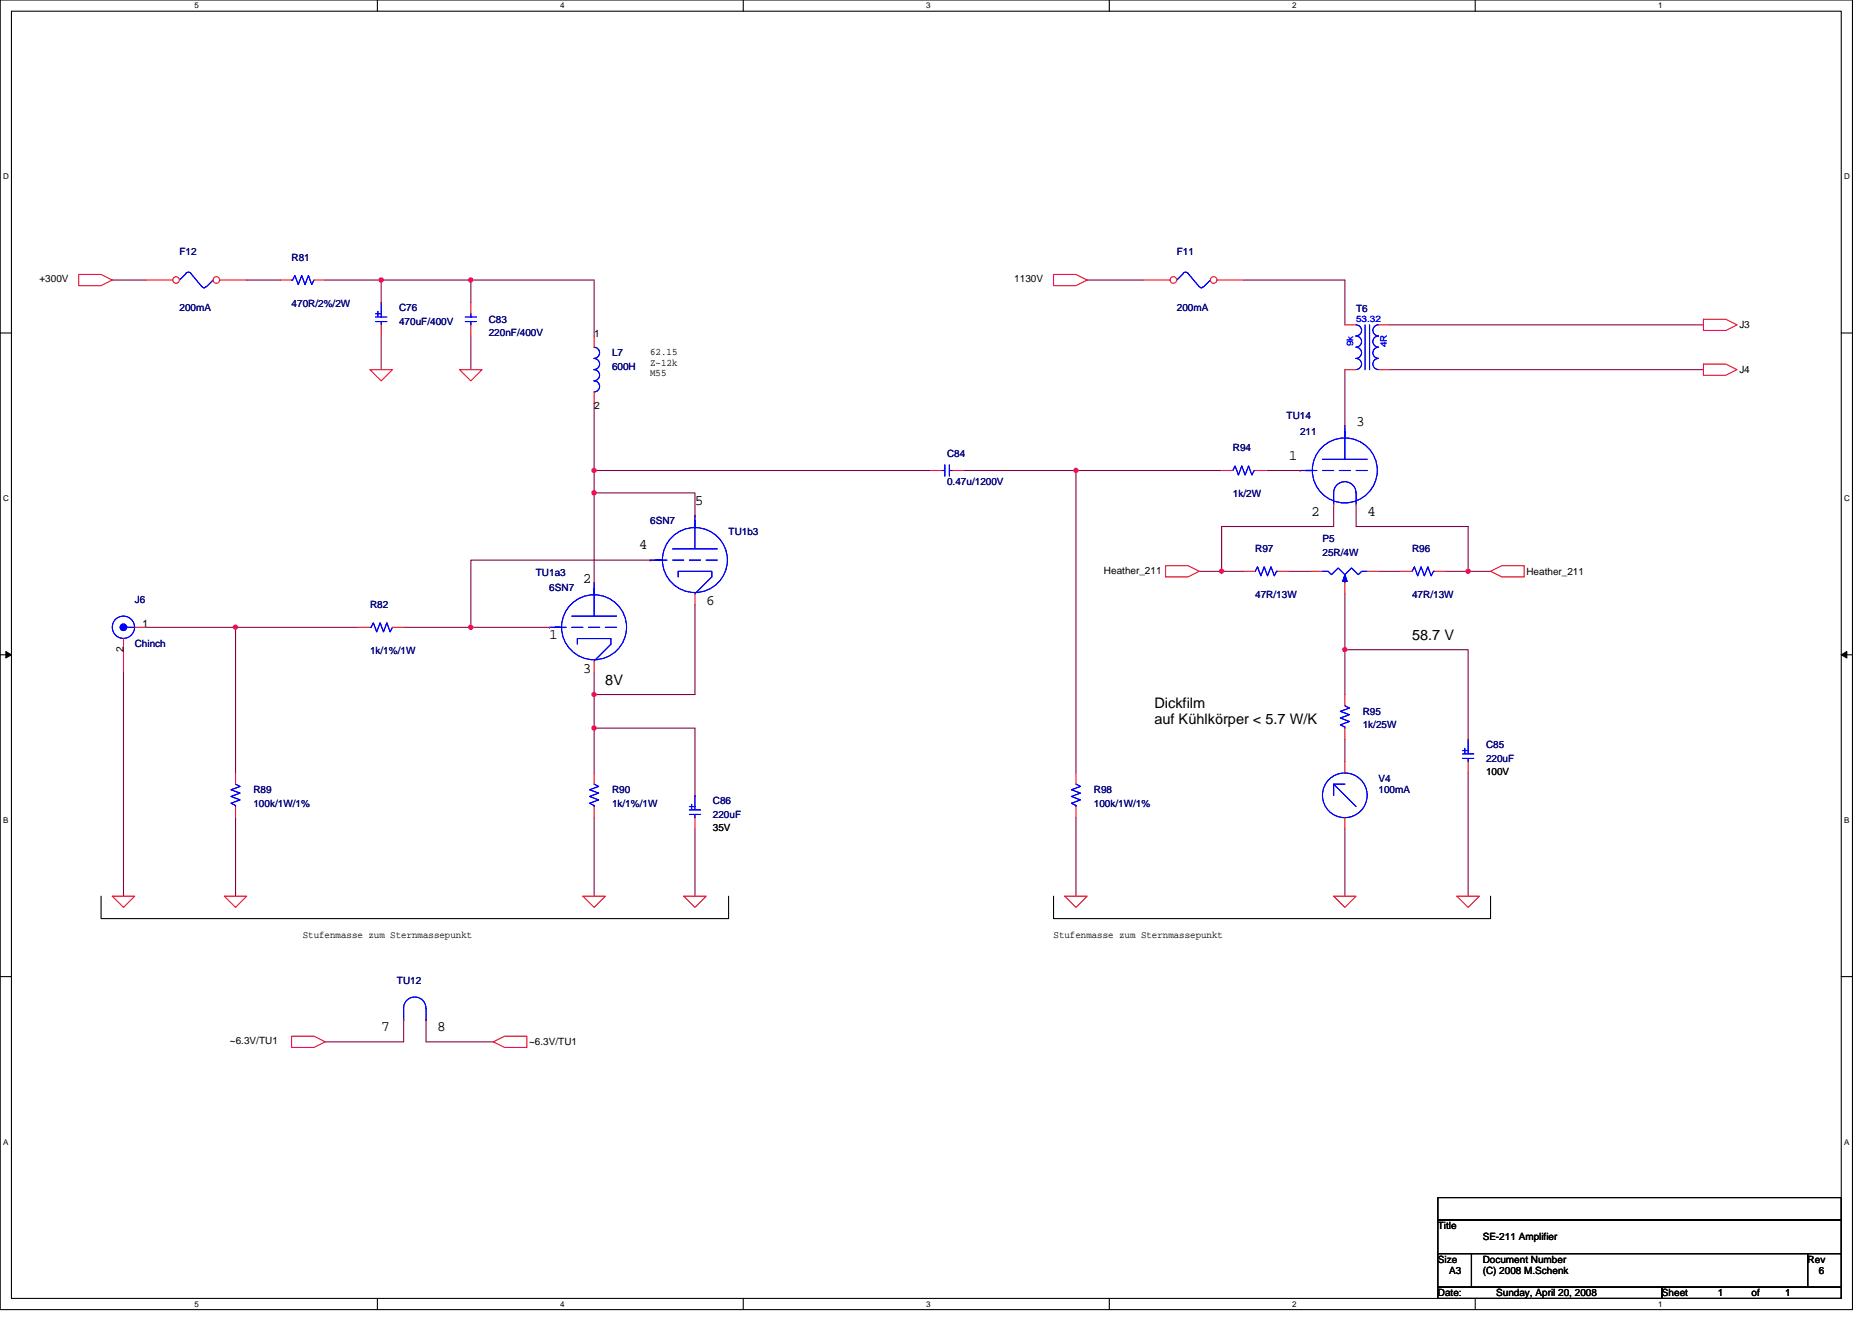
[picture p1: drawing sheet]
<svg xmlns="http://www.w3.org/2000/svg" width="297mm" height="210mm" viewBox="0 0 297 210" stroke-linecap="round" stroke-linejoin="round" font-family="sans-serif">
<path d="M0 0h293.9v207.9h-293.9zM1.8 1.8h290.4v204.3h-290.4z" fill="none" stroke="#000" stroke-width=".17"/>
<g fill="#fff">
<path d="M30.8 .2h.7v1.4h-.7z"/>
<path d="M30.8 206.3h.7v1.4h-.7z"/>
</g>
<path d="M59.9 0v1.8M59.9 206.1v1.8" fill="none" stroke="#000" stroke-width=".17"/>
<g fill="#fff">
<path d="M88.9 .2h.7v1.4h-.7z"/>
<path d="M88.9 206.3h.7v1.4h-.7z"/>
</g>
<path d="M117.9 0v1.8M117.9 206.1v1.8" fill="none" stroke="#000" stroke-width=".17"/>
<g fill="#fff">
<path d="M147 .2h.7v1.4h-.7z"/>
<path d="M147 206.3h.7v1.4h-.7z"/>
</g>
<path d="M176 0v1.8M176 206.1v1.8" fill="none" stroke="#000" stroke-width=".17"/>
<g fill="#fff">
<path d="M205 .2h.7v1.4h-.7z"/>
<path d="M205 206.3h.7v1.4h-.7z"/>
</g>
<path d="M234.1 0v1.8M234.1 206.1v1.8" fill="none" stroke="#000" stroke-width=".17"/>
<g fill="#fff">
<path d="M263.1 .2h.7v1.4h-.7z"/>
<path d="M263.1 206.3h.7v1.4h-.7z"/>
<path d="M.5 27.3h.9v1.4h-.9z"/>
<path d="M292.6 27.3h.9v1.4h-.9z"/>
<path d="M.5 78.4h.9v1.4h-.9z"/>
<path d="M292.6 78.4h.9v1.4h-.9z"/>
</g>
<path d="M0 52.9h1.8M292.2 52.9h1.7" fill="none" stroke="#000" stroke-width=".17"/>
<g fill="#fff">
<path d="M.5 129.5h.8v1.4h-.8z"/>
<path d="M292.6 129.5h.9v1.4h-.9z"/>
</g>
<path d="M0 103.9h1.8M292.2 103.9h1.7" fill="none" stroke="#000" stroke-width=".17"/>
<path d="M.9 103.4l.9 .5-.9 .5zM292.2 103.9l.8-.5v1z" fill="#000" stroke="#000" stroke-width=".16"/>
<g fill="#fff">
<path d="M.5 180.5h.8v1.4h-.8z"/>
<path d="M292.6 180.5h.9v1.4h-.9z"/>
</g>
<path d="M0 155h1.8M16 142.2v3.6h99.6v-3.6M167.2 142.2v3.6h69.3v-3.6M292.2 155h1.7M228.2 190.1h64v3.5h-64zM228.2 193.6h64v5.4h-64zM228.2 199h5.3v5.3h-5.3zM233.5 199h53.3v5.3h-53.3zM286.8 199h5.4v5.3h-5.4zM228.2 204.3h35.5v1.8h-35.5zM263.7 204.3h28.5v1.8h-28.5z" fill="none" stroke="#000" stroke-width=".17"/>
<g fill="none" stroke="#800040" stroke-width=".17">
<path d="M17.8 44.5h5.4M39.2 44.5h5.3M51.6 44.5h8.9v3.5M60.5 53.3v5.4M60.5 44.5h14.2v3.5M74.7 53.3v5.4M74.7 44.4h19.6v8.9M172.5 44.5h8.9M197.4 44.5h16v7.1M213.4 58.7v8.9M220.5 51.6h49.8M220.5 58.7h49.8"/>
<path d="M94.3 74.7v3.5M94.3 78.2v14.3M94.3 64v10.7M94.3 78.2h16v3.6M94.3 74.7h53.3M152.9 74.7h17.8M170.7 74.7h23.1M170.7 74.7v48M201 74.7h5.3M23.2 99.6h14.2M37.4 99.6v23.1M37.4 99.6h19.5"/>
<path d="M64 99.6h10.7M103.2 88.9h-28.5v10.7h12.5M110.3 96v14.2h-16M190.3 90.7h3.5M193.8 90.7h3.6M204.5 90.7h3.6M211.6 80v3.6h-17.8v7.1M213.4 94.2v8.9M215.2 80v3.6h17.8v7.1M218.7 90.7h3.6M229.4 90.7h3.6M233 90.7h3.5"/>
<path d="M19.6 106.7v35.5M94.3 110.2v5.4M94.3 106.7v3.5M94.3 115.6h16v10.6M94.3 115.6v7.1M213.4 103.1v7.1M213.4 117.3v3.6M213.4 103.1h19.6v14.2M37.4 129.8v12.4M94.3 129.8v12.4M110.3 131.6v10.6M170.7 129.8v12.4"/>
<path d="M213.4 131.6v10.6M233 122.7v19.5M64 161.8v3.6h-12.4M67.6 161.8v3.6h10.7"/>
</g>
<g fill="#f0f" stroke="#f0f" stroke-width=".17">
<circle cx="94.3" cy="78.2" r=".35"/>
<circle cx="94.3" cy="115.6" r=".35"/>
<circle cx="94.3" cy="110.2" r=".35"/>
<circle cx="232.9" cy="90.7" r=".35"/>
<circle cx="213.4" cy="103.1" r=".35"/>
<circle cx="170.7" cy="74.7" r=".35"/>
<circle cx="94.3" cy="74.7" r=".35"/>
<circle cx="193.8" cy="90.7" r=".35"/>
<circle cx="74.7" cy="99.6" r=".35"/>
<circle cx="37.4" cy="99.6" r=".35"/>
<circle cx="74.7" cy="44.4" r=".35"/>
<circle cx="60.5" cy="44.4" r=".35"/>
</g>
<g fill="none" stroke="#f00" stroke-width=".17">
<path d="M12.5 43.6h3.5l1.8 .8-1.8 .9h-3.5zM44.5 44.4h1.8M49.8 44.4h1.8M58.7 58.7h3.6l-1.8 1.8zM72.9 58.7h3.6l-1.8 1.8zM74.7 48v1.8M74.7 51.6v1.7M167.2 43.6h3.5l1.8 .8-1.8 .9h-3.5zM270.3 50.7h3.6l1.7 .9-1.7 .9h-3.6zM270.3 57.8h3.6l1.7 .9-1.7 .9h-3.6zM206.3 74.7h.1M213.4 67.6h.1"/>
<path d="M21.4 99.6h1.8M56.9 99.6h1.8M62.3 99.6h1.7M87.2 99.6h.1M94.3 92.5h.1M103.2 88.9h.1M110.3 81.8h.1M110.3 94.2v1.8M185 89.8h3.5l1.8 .9-1.8 .9h-3.5zM211.6 80h.1M215.2 80h.1M236.5 90.7l1.8-.9h3.5v1.8h-3.5z"/>
<path d="M19.6 101.3v5.4M94.3 104.9v1.8M233 117.3h.1M170.7 122.7v1.8M170.7 128v1.8M233 120.9v1.8M17.8 142.2h3.6l-1.8 1.8zM35.6 142.2h3.6l-1.8 1.8zM92.5 142.2h3.6l-1.8 1.8zM108.5 142.2h3.6l-1.8 1.8zM168.9 142.2h3.6l-1.8 1.8zM211.6 142.2h3.6l-1.8 1.8z"/>
<path d="M231.2 142.2h3.5l-1.7 1.8zM46.3 164.5h3.5l1.8 .9-1.8 .8h-3.5zM64 161.8h.1M67.6 161.8h.1M78.3 165.4l1.7-.9h3.6v1.7h-3.6z"/>
</g>
<g fill="none" stroke="#00f" stroke-width=".17">
<path d="M29.5 43.4l-1 1M30.3 43.3a.56 .56 0 0 0-.8 0M30.3 43.4l1.7 2.1M32.1 45.5l.3 .2 .3-.2M33.8 44.4l-1 1.1M46.3 44.4h.1l.4-.7 .5 1.5 .6-1.5 .5 1.5 .5-1.5 .6 1.5 .3-.8M73.8 51h1.8M73.8 50.3h1.8M74.7 49.8v.5M74.7 51v.6M206.3 74.7h1.8M207.2 74.7h.9"/>
<path d="M207.2 74.7h1.8M209.8 74.7h1.8M209.8 72.9h7.2M211.6 78.2v1.8zM211.6 78.2a1.77 1.77 0 0 1 1.8-1.7 1.77 1.77 0 0 1 1.8 1.7v1.8M212.5 74.7h1.8M213.4 68.5v4.4M213.4 67.6v1.7M215.2 74.7h1.8M20.1 99.6h1.3M58.7 99.6h.2l.3-.8 .6 1.5 .5-1.5 .6 1.5 .5-1.5 .5 1.5 .4-.7M87.2 99.6h1.7"/>
<path d="M88.1 99.6h.8M88.1 99.6h1.7M90.7 99.6h1.8M90.7 97.8h7.1M93.4 99.6h1.8M94.3 93.3v4.5M94.3 92.5v1.7M96.1 99.6h1.7M103.2 88.9h1.7M104.1 88.9h.8M104.1 88.9h1.7M106.7 88.9h1.8"/>
<path d="M106.7 87.1h7.1M107.6 91.6v-.9h5.3v.9l-2.6 2.6M109.4 88.9h1.8M110.3 82.7v4.4M110.3 81.8v1.8M112.1 88.9h1.7M91.6 102.2v-.9h5.3v.9l-2.6 2.7M232.1 119.1h.7M232.1 119.7h1.7M232.4 118.8v.7M233 117.3v2.4M170.7 124.5l.7 .3-1.4 .5 1.4 .6-1.4 .5 1.4 .6-1.4 .5 .7 .3v.2"/>
<path d="M232.1 120.4h1.7M233 120.4v.5M64 160a1.77 1.77 0 0 1 1.8-1.8 1.77 1.77 0 0 1 1.8 1.8M64 161.8h.1M64 160v1.8M67.6 161.8h.1M67.6 160v1.8"/>
<circle cx="213.4" cy="74.7" r="5.2"/>
<circle cx="19.6" cy="99.6" r="1.77"/>
<circle cx="94.3" cy="99.6" r="5.2"/>
<circle cx="110.3" cy="88.9" r="5.2"/>
</g>
<circle cx="19.6" cy="99.6" r=".52" fill="#00f" stroke="#00f" stroke-width=".17"/>
<circle cx="27.9" cy="44.4" r=".52" fill="#fff" stroke="#f00" stroke-width=".17"/>
<path d="M23.2 44.4h4.2" fill="none" stroke="#f00" stroke-width=".17"/>
<circle cx="34.3" cy="44.4" r=".52" fill="#fff" stroke="#f00" stroke-width=".17"/>
<path d="M34.9 44.4h4.3M60.5 48h.1M60.5 51.6v1.7M213.4 51.6h1.8M213.4 58.7h1.8M218.7 51.6h1.8M218.7 58.7h1.8" fill="none" stroke="#f00" stroke-width=".17"/>
<g fill="none" stroke="#00f" stroke-width=".17">
<path d="M59.6 49.8h.7M59.6 50.3h1.8M59.6 51h1.8M60 49.4v.7M60.5 51v.6M60.5 48v2.3M187.8 43.4l-1.1 1M188.5 43.4l1.8 2.1M188.5 43.3a.56 .56 0 0 0-.8 0M190.3 45.5l.3 .2 .3-.2M192.1 44.4l-1.1 1.1M215.2 51.6a.88 .88 0 0 1 .8 .8 .88 .88 0 0 1-.8 .9"/>
<path d="M215.2 53.3a.88 .88 0 0 1 .8 .9 .88 .88 0 0 1-.8 .9 .89 .89 0 0 1 .8 .9 .89 .89 0 0 1-.8 .9 .89 .89 0 0 1 .8 .9 .89 .89 0 0 1-.8 .9M216.6 51.6v7.1M217.3 51.6v7.1M218.7 51.6a.88 .88 0 0 0-.9 .8 .88 .88 0 0 0 .9 .9M218.7 53.3a.88 .88 0 0 0-.9 .9 .88 .88 0 0 0 .9 .9 .89 .89 0 0 0-.9 .9 .89 .89 0 0 0 .9 .9 .89 .89 0 0 0-.9 .9 .89 .89 0 0 0 .9 .9"/>
</g>
<circle cx="186.2" cy="44.4" r=".52" fill="#fff" stroke="#f00" stroke-width=".17"/>
<path d="M181.4 44.4h4.3" fill="none" stroke="#f00" stroke-width=".17"/>
<circle cx="192.6" cy="44.4" r=".52" fill="#fff" stroke="#f00" stroke-width=".17"/>
<g fill="none" stroke="#f00" stroke-width=".17">
<path d="M94.3 53.3v1.8M193.1 44.4h4.3M94.3 62.2v1.8M147.6 74.7h1.8M151.2 74.7h1.7M193.8 74.7h1.8M199.2 74.7h1.8M197.4 90.7h1.8M202.7 90.7h1.8M208.1 90.7h1.7M213.4 92.5v1.7M217 90.7h1.7"/>
<path d="M222.3 90.7h1.8M227.6 90.7h1.8M213.4 110.2v1.8M213.4 115.6v1.7M37.4 122.7v1.8M37.4 128v1.8M94.3 122.7v1.8M94.3 128v1.8M110.3 126.2h.1M110.3 129.8v1.8M213.4 120.9v1.8M213.4 129.8v1.8"/>
</g>
<g fill="none" stroke="#00f" stroke-width=".17">
<path d="M94.3 55.1a.89 .89 0 0 1 .8 .9 .89 .89 0 0 1-.8 .9 .88 .88 0 0 1 .8 .9 .88 .88 0 0 1-.8 .9 .89 .89 0 0 1 .8 .8 .89 .89 0 0 1-.8 .9M94.3 60.5a.88 .88 0 0 1 .8 .8 .88 .88 0 0 1-.8 .9M149.4 74.7h.5M149.9 73.8v1.8M150.6 73.8v1.8M150.6 74.7h.6M195.6 74.7l.4-.7 .5 1.4 .5-1.4 .6 1.4 .5-1.4 .5 1.4 .4-.7h.2M199.2 90.7l.3-.7 .6 1.4 .5-1.4 .5 1.4 .6-1.4 .5 1.4 .4-.7h.1M209.8 90.7h.9l.6 .5 1-1.1 1.1 1.1 1.1-1.1 1 1.1 .6-.5h.9M213.4 92.1v.4M224.1 90.7l.3-.7 .6 1.4 .5-1.4 .5 1.4 .6-1.4 .5 1.4 .4-.7h.1M213.4 112l.7 .4-1.4 .5 1.4 .5-1.4 .6 1.4 .5-1.4 .5 .7 .4v.2"/>
<path d="M37.4 124.5l.7 .3-1.4 .5 1.4 .6-1.4 .5 1.4 .6-1.4 .5 .7 .3v.2M94.3 124.5l.7 .3-1.4 .5 1.4 .6-1.4 .5 1.4 .6-1.4 .5 .7 .3v.2M109.4 128.5h1.8M109.4 129.3h1.8M109.4 128h.7M109.7 127.7v.7M110.3 129.3v.5M110.3 126.2v2.3M211.6 124.5l3.6 3.5M211.6 124.5v1.7M211.6 124.5h1.8"/>
<circle cx="213.4" cy="126.2" r="3.5"/>
</g>
<g fill="#00f" stroke="#00f" stroke-width=".17">
<path d="M213.4 91.2l.4 1.1h-.8z" fill-rule="evenodd"/>
<path d="M213.4 91.2l.4 1.1h-.8z" fill-rule="evenodd"/>
</g>
<g fill="#f0f" stroke="#f0f" stroke-width=".17">
<circle cx="94.3" cy="78.2" r=".35"/>
<circle cx="94.3" cy="115.6" r=".35"/>
<circle cx="94.3" cy="110.2" r=".35"/>
<circle cx="232.9" cy="90.7" r=".35"/>
<circle cx="213.4" cy="103.1" r=".35"/>
<circle cx="170.7" cy="74.7" r=".35"/>
<circle cx="94.3" cy="74.7" r=".35"/>
<circle cx="193.8" cy="90.7" r=".35"/>
<circle cx="74.7" cy="99.6" r=".35"/>
<circle cx="37.4" cy="99.6" r=".35"/>
<circle cx="74.7" cy="44.4" r=".35"/>
<circle cx="60.5" cy="44.4" r=".35"/>
</g>
<g font-size="2.3">
<text x="215.2" y="67.6">3</text>
<text x="204.5" y="73">1</text>
<text x="110.3" y="80.1">5</text>
<text x="208.1" y="81.9">2</text>
<text x="217" y="81.9">4</text>
<text x="101.4" y="87.2">4</text>
<text x="92.5" y="92.5">2</text>
<text x="87.2" y="101.4">1</text>
<text x="112.1" y="96.1">6</text>
<text x="224.1" y="101.6">58.7 V</text>
<text x="92.5" y="106.7">3</text>
<text x="96.1" y="108.8">8V</text>
<text x="183.2" y="112.3">Dickfilm</text>
<text x="183.2" y="115">auf Kühlkörper &lt; 5.7 W/K</text>
<text x="60.5" y="163.6">7</text>
<text x="69.4" y="163.6">8</text>
</g>
<g font-size="1.6" fill="#000080">
<text x="28.5" y="40.5">F12</text>
<text x="46.3" y="41.4">R81</text>
<text x="186.7" y="40.5">F11</text>
<text x="28.5" y="49.4">200mA</text>
<text x="46.3" y="48.7">470R/2%/2W</text>
<text x="63.3" y="49.4">C76</text>
<text x="63.3" y="51.6">470uF/400V</text>
<text x="77.6" y="51.2">C83</text>
<text x="77.6" y="53.3">220nF/400V</text>
<text x="186.7" y="49.4">200mA</text>
<text x="215.2" y="49.6">T6</text>
<text x="97.1" y="56.5">L7</text>
<text x="97.1" y="58.7">600H</text>
<text x="195.6" y="71.6">R94</text>
<text x="204.1" y="66.5">TU14</text>
<text x="206.3" y="69">211</text>
<text x="150.3" y="72.5">C84</text>
<text x="150.3" y="77">0.47u/1200V</text>
<text x="103.2" y="83.2">6SN7</text>
<text x="195.6" y="78.9">1k/2W</text>
<text x="115.6" y="85">TU1b3</text>
<text x="199.2" y="87.7">R97</text>
<text x="209.8" y="86">P5</text>
<text x="209.8" y="88.2">25R/4W</text>
<text x="224.1" y="87.7">R96</text>
<text x="21.4" y="95.7">J6</text>
<text x="85" y="91.4">TU1a3</text>
<text x="87.2" y="93.9">6SN7</text>
<text x="199.2" y="94.9">47R/13W</text>
<text x="224.1" y="94.9">47R/13W</text>
<text x="58.7" y="96.5">R82</text>
<text x="21.4" y="102.8">Chinch</text>
<text x="58.7" y="103.8">1k/1%/1W</text>
<text x="216.2" y="113.4">R95</text>
<text x="216.2" y="115.6">1k/25W</text>
<text x="235.8" y="118.8">C85</text>
<text x="40.2" y="125.9">R89</text>
<text x="97.1" y="125.9">R90</text>
<text x="173.6" y="125.9">R98</text>
<text x="218.7" y="124.1">V4</text>
<text x="218.7" y="125.9">100mA</text>
<text x="235.8" y="120.9">220uF</text>
<text x="40.2" y="128">100k/1W/1%</text>
<text x="97.1" y="128">1k/1%/1W</text>
<text x="113.1" y="127.7">C86</text>
<text x="113.1" y="129.8">220uF</text>
<text x="173.6" y="128">100k/1W/1%</text>
<text x="63" y="156.1">TU12</text>
</g>
<g font-size="1.6">
<text x="6.3" y="44.8">+300V</text>
<text x="160.9" y="44.8">1130V</text>
<text x="94.3" y="53.5">1</text>
<text x="276" y="52.1">J3</text>
<text x="103.2" y="56.4">62.15</text>
<text x="103.2" y="58.1">Z~12k</text>
<text x="103.2" y="59.8">M55</text>
<text x="276" y="59.2">J4</text>
<text x="94.3" y="64.9">2</text>
<text x="175.2" y="91">Heather_211</text>
<text x="242.2" y="91.2">Heather_211</text>
<text x="22.6" y="99.5">1</text>
<text x="19.6" y="103.5" transform="rotate(-90 19.6 103.5)">2</text>
<text x="235.8" y="123">100V</text>
<text x="113.1" y="131.9">35V</text>
<text x="48" y="148.8">Stufenmasse zum Sternmassepunkt</text>
<text x="167.2" y="148.8">Stufenmasse zum Sternmassepunkt</text>
<text x="36.5" y="165.7">~6.3V/TU1</text>
<text x="84" y="165.9">~6.3V/TU1</text>
<text x="228.2" y="195.1">Title</text>
<text x="235.3" y="196.8">SE-211 Amplifier</text>
<text x="228.2" y="200.4">Size</text>
<text x="229.9" y="202.2">A3</text>
<text x="235.3" y="200.4">Document Number</text>
<text x="235.3" y="202.2">(C) 2008 M.Schenk</text>
<text x="286.8" y="200.4">Rev</text>
<text x="288.6" y="202.2">6</text>
<text x="228.2" y="205.7">Date:</text>
<text x="237.4" y="205.7">Sunday, April 20, 2008</text>
<text x="263.7" y="205.7">Sheet</text>
<text x="272.6" y="205.7">1</text>
<text x="277.9" y="205.7">of</text>
<text x="283.3" y="205.7">1</text>
</g>
<g font-size="1.4" fill="#00f">
<text x="215.2" y="51.1">53.32</text>
<text x="214.7" y="54.9" transform="rotate(-90 214.7 54.9)">9k</text>
<text x="220" y="55.1" transform="rotate(-90 220 55.1)">4R</text>
</g>
<g font-size="1.3">
<text x="30.8" y="1.3">5</text>
<text x="88.9" y="1.3">4</text>
<text x="147" y="1.3">3</text>
<text x="205" y="1.3">2</text>
<text x="263.1" y="1.3">1</text>
<text x=".5" y="28.4">D</text>
<text x="292.6" y="28.4">D</text>
<text x=".5" y="79.5">C</text>
<text x="292.6" y="79.5">C</text>
<text x=".5" y="130.6">B</text>
<text x="292.6" y="130.6">B</text>
<text x=".5" y="181.7">A</text>
<text x="292.6" y="181.7">A</text>
<text x="30.8" y="207.4">5</text>
<text x="88.9" y="207.4">4</text>
<text x="147" y="207.4">3</text>
<text x="205" y="207.4">2</text>
<text x="263.1" y="207.4">1</text>
</g>
</svg>
